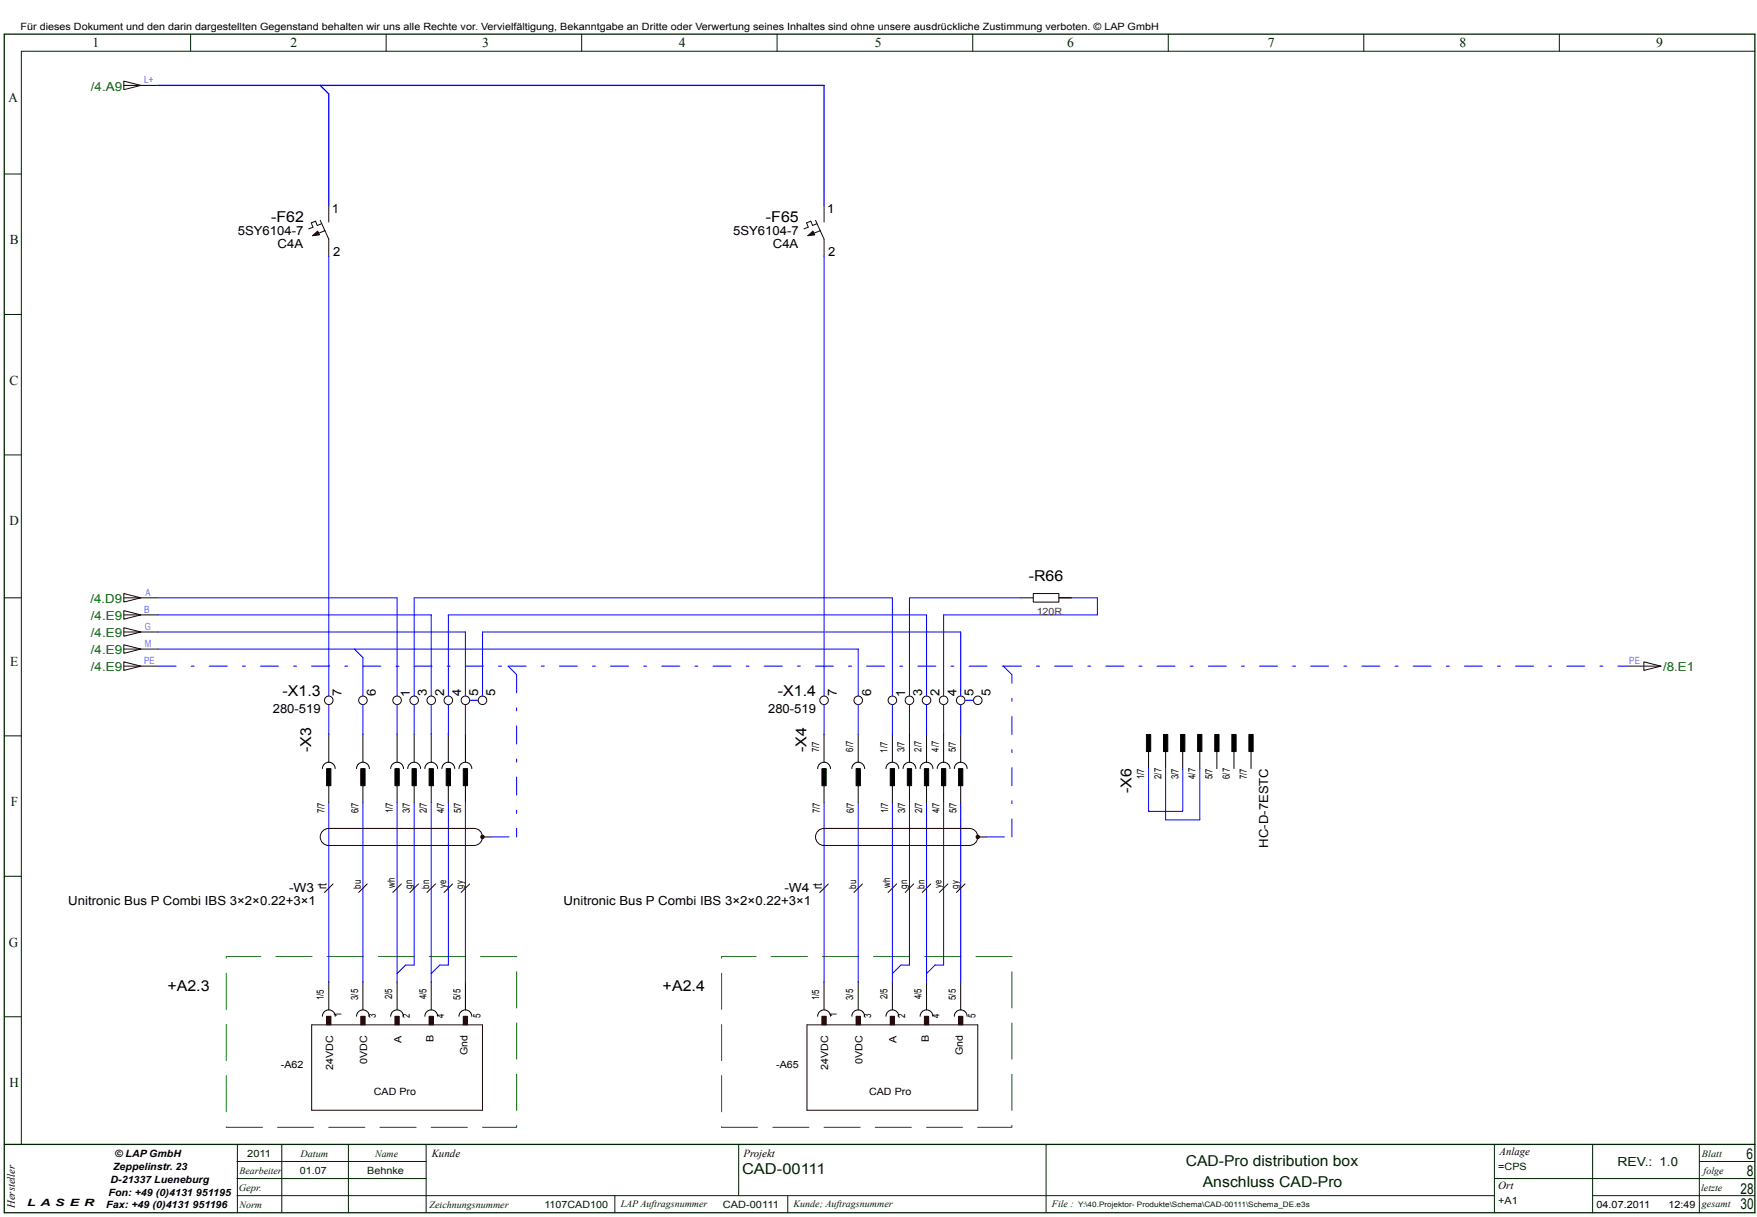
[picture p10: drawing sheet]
<svg xmlns="http://www.w3.org/2000/svg" width="411mm" height="285mm" viewBox="0 0 411 285" stroke-linecap="round" stroke-linejoin="round" font-family="sans-serif">
<path d="M1 8h410v276h-410zM1 268h410" fill="none" stroke="#002400" stroke-width=".3"/>
<g fill="none" stroke="#002400" stroke-width=".23">
<path d="M44.6 8v4M90.4 8v4M136.2 8v4M182 8v4M227.8 8v4M273.6 8v4M319.4 8v4M365.2 8v4M411 12h-406v256M1 40.8h4M1 73.6h4M1 106.5h4"/>
<path d="M1 140h4M1 172.3h4M1 205.2h4M1 238.1h4M55.5 272h44.3M55.5 276h44.3M55.6 268v16M66 268v16M81.6 268v16M99.8 268v16M173 268v12M245 268v16"/>
<path d="M350 276h61M350 268v16M373 268v16M398 268v16M398 272h13M55.5 280h294.5M144 280v4M184.5 280v4M373 280h38"/>
</g>
<path d="M53 224h68v40h-68zM169 224h68v40h-68z" fill="none" stroke="#008000" stroke-width=".23" stroke-dasharray="8.5 3.5"/>
<g fill="none" stroke="#240000" stroke-width=".23">
<path d="M29 19l4 1-4 1zM29 20h8M75 51.6l2 4.4v4M75.3 52.4l-1 .4-.4-1-1 .4 .4 1-1 .4M76.1 54l-2.9 1.2M77 48v4M191 51.6l2 4.4v4M191.3 52.4l-1 .4-.4-1-1 .4 .4 1-1 .4M192.1 54l-2.9 1.2M193 48v4M29 139l4 1-4 1zM242 139h6v2h-6z"/>
<path d="M29 151l4 1-4 1zM29 155l4 1-4 1zM29 143l4 1-4 1zM29 147l4 1-4 1zM29 156h8M29 152h8M29 140h8M29 144h8M29 148h8M239 140h3M248 140h3M381 156h8"/>
<path d="M385 155l4 1-4 1zM75.6 194.6l.9-.5 .5-.1h34a2 2 0 0 1 2 2 2 2 0 0 1-2 2h-34a2 2 0 0 1-1.8-1.2 2 2 0 0 1 .4-2.2zM113 196h2M191.6 194.6l.9-.5 .5-.1h34a2 2 0 0 1 2 2 2 2 0 0 1-2 2h-34a2 2 0 0 1-1.8-1.2 2 2 0 0 1 .4-2.2zM229 196h2M78 207l-2 2M86 207l-2 2M94 207l-2 2M98 207l-2 2M102 207l-2 2M106 207l-2 2M110 207l-2 2"/>
<path d="M194 207l-2 2M202 207l-2 2M210 207l-2 2M214 207l-2 2M218 207l-2 2M222 207l-2 2M226 207l-2 2M73 240h40v20h-40zM189 240h40v20h-40z"/>
<circle cx="77" cy="164" r="1"/>
<circle cx="85" cy="164" r="1"/>
<circle cx="93" cy="164" r="1"/>
<circle cx="97" cy="164" r="1"/>
<circle cx="101" cy="164" r="1"/>
<circle cx="105" cy="164" r="1"/>
<circle cx="109" cy="164" r="1"/>
<circle cx="113" cy="164" r="1"/>
<circle cx="193" cy="164" r="1"/>
<circle cx="201" cy="164" r="1"/>
<circle cx="209" cy="164" r="1"/>
<circle cx="213" cy="164" r="1"/>
<circle cx="217" cy="164" r="1"/>
<circle cx="221" cy="164" r="1"/>
<circle cx="225" cy="164" r="1"/>
<circle cx="229" cy="164" r="1"/>
</g>
<g fill="#240000" stroke="#240000" stroke-width=".23">
<path d="M73.2 55.2l1.2-1.1 .4 .9z"/>
<path d="M189.2 55.2l1.2-1.1 .4 .9z"/>
<path d="M76.5 238h1v2h-1z" fill-rule="evenodd"/>
<path d="M84.5 238h1v2h-1z" fill-rule="evenodd"/>
<path d="M92.5 238h1v2h-1z" fill-rule="evenodd"/>
<path d="M100.5 238h1v2h-1z" fill-rule="evenodd"/>
<path d="M108.5 238h1v2h-1z" fill-rule="evenodd"/>
<path d="M192.5 238h1v2h-1z" fill-rule="evenodd"/>
<path d="M200.5 238h1v2h-1z" fill-rule="evenodd"/>
<path d="M208.5 238h1v2h-1z" fill-rule="evenodd"/>
<path d="M216.5 238h1v2h-1z" fill-rule="evenodd"/>
<path d="M224.5 238h1v2h-1z" fill-rule="evenodd"/>
<circle cx="113" cy="196" r=".4"/>
<circle cx="229" cy="196" r=".4"/>
</g>
<g fill="none" stroke="#000" stroke-width=".23">
<path d="M77 171.9v6.6M85 171.9v6.6M93 171.9v6.6M97 171.9v6.6M101 171.9v6.6M105 171.9v6.6M109 171.9v6.6M193 171.9v6.6M201 171.9v6.6M209 171.9v6.6M213 171.9v6.6M217 171.9v6.6"/>
<path d="M221 171.9v6.6M225 171.9v6.6M269 176v4M273 176v4M277 176v4M281 176v4M285 176v4M289 176v4M293 176v4M75.5 180a1.5 1.5 0 0 1 1.5-1.5 1.5 1.5 0 0 1 1.5 1.5M77 184v4M83.5 180a1.5 1.5 0 0 1 1.5-1.5 1.5 1.5 0 0 1 1.5 1.5"/>
<path d="M85 184v4M91.5 180a1.5 1.5 0 0 1 1.5-1.5 1.5 1.5 0 0 1 1.5 1.5M93 184v4M95.5 180a1.5 1.5 0 0 1 1.5-1.5 1.5 1.5 0 0 1 1.5 1.5M97 184v4M99.5 180a1.5 1.5 0 0 1 1.5-1.5 1.5 1.5 0 0 1 1.5 1.5M101 184v4M103.5 180a1.5 1.5 0 0 1 1.5-1.5 1.5 1.5 0 0 1 1.5 1.5M105 184v4M107.5 180a1.5 1.5 0 0 1 1.5-1.5 1.5 1.5 0 0 1 1.5 1.5M109 184v4M191.5 180a1.5 1.5 0 0 1 1.5-1.5 1.5 1.5 0 0 1 1.5 1.5"/>
<path d="M193 184v4M199.5 180a1.5 1.5 0 0 1 1.5-1.5 1.5 1.5 0 0 1 1.5 1.5M201 184v4M207.5 180a1.5 1.5 0 0 1 1.5-1.5 1.5 1.5 0 0 1 1.5 1.5M209 184v4M211.5 180a1.5 1.5 0 0 1 1.5-1.5 1.5 1.5 0 0 1 1.5 1.5M213 184v4M215.5 180a1.5 1.5 0 0 1 1.5-1.5 1.5 1.5 0 0 1 1.5 1.5M217 184v4M219.5 180a1.5 1.5 0 0 1 1.5-1.5 1.5 1.5 0 0 1 1.5 1.5M221 184v4M223.5 180a1.5 1.5 0 0 1 1.5-1.5 1.5 1.5 0 0 1 1.5 1.5"/>
<path d="M225 184v4M75.5 238a1.5 1.5 0 0 1 1.5-1.5 1.5 1.5 0 0 1 1.5 1.5M77 229.9v6.6M83.5 238a1.5 1.5 0 0 1 1.5-1.5 1.5 1.5 0 0 1 1.5 1.5M85 229.9v6.6M91.5 238a1.5 1.5 0 0 1 1.5-1.5 1.5 1.5 0 0 1 1.5 1.5M93 229.9v6.6M99.5 238a1.5 1.5 0 0 1 1.5-1.5 1.5 1.5 0 0 1 1.5 1.5M101 229.9v6.6M107.5 238a1.5 1.5 0 0 1 1.5-1.5 1.5 1.5 0 0 1 1.5 1.5M109 229.9v6.6M191.5 238a1.5 1.5 0 0 1 1.5-1.5 1.5 1.5 0 0 1 1.5 1.5"/>
<path d="M193 229.9v6.6M199.5 238a1.5 1.5 0 0 1 1.5-1.5 1.5 1.5 0 0 1 1.5 1.5M201 229.9v6.6M207.5 238a1.5 1.5 0 0 1 1.5-1.5 1.5 1.5 0 0 1 1.5 1.5M209 229.9v6.6M215.5 238a1.5 1.5 0 0 1 1.5-1.5 1.5 1.5 0 0 1 1.5 1.5M217 229.9v6.6M223.5 238a1.5 1.5 0 0 1 1.5-1.5 1.5 1.5 0 0 1 1.5 1.5M225 229.9v6.6"/>
</g>
<g fill="#000" stroke="#000" stroke-width=".23">
<path d="M268.5 172h1v4h-1z" fill-rule="evenodd"/>
<path d="M272.5 172h1v4h-1z" fill-rule="evenodd"/>
<path d="M276.5 172h1v4h-1z" fill-rule="evenodd"/>
<path d="M280.5 172h1v4h-1z" fill-rule="evenodd"/>
<path d="M284.5 172h1v4h-1z" fill-rule="evenodd"/>
<path d="M288.5 172h1v4h-1z" fill-rule="evenodd"/>
<path d="M292.5 172h1v4h-1z" fill-rule="evenodd"/>
<path d="M76.5 180h1v4h-1z" fill-rule="evenodd"/>
<path d="M84.5 180h1v4h-1z" fill-rule="evenodd"/>
<path d="M92.5 180h1v4h-1z" fill-rule="evenodd"/>
<path d="M96.5 180h1v4h-1z" fill-rule="evenodd"/>
<path d="M100.5 180h1v4h-1z" fill-rule="evenodd"/>
<path d="M104.5 180h1v4h-1z" fill-rule="evenodd"/>
<path d="M108.5 180h1v4h-1z" fill-rule="evenodd"/>
<path d="M192.5 180h1v4h-1z" fill-rule="evenodd"/>
<path d="M200.5 180h1v4h-1z" fill-rule="evenodd"/>
<path d="M208.5 180h1v4h-1z" fill-rule="evenodd"/>
<path d="M212.5 180h1v4h-1z" fill-rule="evenodd"/>
<path d="M216.5 180h1v4h-1z" fill-rule="evenodd"/>
<path d="M220.5 180h1v4h-1z" fill-rule="evenodd"/>
<path d="M224.5 180h1v4h-1z" fill-rule="evenodd"/>
</g>
<path d="M37 20h156v28M75 20l2 2v26" fill="none" stroke="#00f" stroke-width=".3"/>
<g fill="none" stroke="#00f" stroke-width=".23">
<path d="M77 60v103M193 60v103M37 148h72v15M37 140h56v23M37 144h64v19M37 152h164v11M83 152l2 2v9M239 140h-26v23M251 140h6v4h-36v19M77 165v7M85 165v7M93 165v7"/>
<path d="M97 163v-23h112v23M97 165v7M101 165v7M105 163v-19h112v19M105 165v7M109 165v7M110 164h2M113 163v-15h112v15M193 165v7M201 165v7M209 165v7M213 165v7"/>
<path d="M217 165v7M221 165v7M225 165v7M226 164h2M77 188v42M85 188v42M93 188v42M97 188v38h-2l-2 2M101 188v42M105 188v38h-2l-2 2M109 188v42M193 188v42"/>
<path d="M201 188v42M209 188v42M213 188v38h-2l-2 2M217 188v42M221 188v38h-2l-2 2M225 188v42M269 180v10h8v-10M273 180v12h8v-12"/>
</g>
<path d="M37 156h82M119 156l2 2M119 156h116M121 158v38M235 156h146M237 158l-2-2M115 196h6M231 196h6M237 196v-38" fill="none" stroke="#00f" stroke-width=".23" stroke-dasharray="4.2 3.5 .7 3.5"/>
<g font-size="3.5">
<text x="63.5" y="52">-F62</text>
<text x="179.4" y="52">-F65</text>
<text x="240.9" y="136">-R66</text>
<text x="66.2" y="163">-X1.3</text>
<text x="182.2" y="163">-X1.4</text>
<text x="72.8" y="176.1" transform="rotate(-90 72.8 176.1)">-X3</text>
<text x="188.8" y="176.1" transform="rotate(-90 188.8 176.1)">-X4</text>
<text x="265" y="185.7" transform="rotate(-90 265 185.7)">-X6</text>
<text x="39.2" y="232">+A2.3</text>
<text x="155.2" y="232">+A2.4</text>
</g>
<g font-size="3.5" fill="#002400">
<text x="173.8" y="275">CAD-00111</text>
<text x="277.7" y="273">CAD-Pro distribution box</text>
<text x="409.1" y="271.5">6</text>
<text x="409.1" y="275.5">8</text>
<text x="281.7" y="278">Anschluss CAD-Pro</text>
<text x="407.6" y="279.5">28</text>
<text x="407.6" y="283.2">30</text>
</g>
<g font-size="3.2" fill="#002400">
<text x="21.7" y="11">1</text>
<text x="68" y="11">2</text>
<text x="112.9" y="11">3</text>
<text x="159" y="11">4</text>
<text x="204.9" y="11">5</text>
<text x="249.9" y="11">6</text>
<text x="296.9" y="11">7</text>
<text x="341.8" y="11">8</text>
<text x="387.9" y="11">9</text>
<text x="2" y="24">A</text>
<text x="2.3" y="57.2">B</text>
<text x="2.2" y="90.1">C</text>
<text x="2.2" y="123">D</text>
<text x="2.4" y="155.9">E</text>
<text x="2.5" y="188.8">F</text>
<text x="2.1" y="221.7">G</text>
<text x="2.2" y="254.6">H</text>
</g>
<g font-size="2.9" fill="#008000">
<text x="21.3" y="21.2">/4.A9</text>
<text x="21.2" y="141.3">/4.D9</text>
<text x="21.3" y="145.3">/4.E9</text>
<text x="21.3" y="149.3">/4.E9</text>
<text x="21.3" y="153.2">/4.E9</text>
<text x="21.3" y="157.2">/4.E9</text>
<text x="389.5" y="157.2">/8.E1</text>
</g>
<g font-size="2.9">
<text x="77.7" y="49.8">1</text>
<text x="193.7" y="49.8">1</text>
<text x="55.7" y="55">5SY6104-7</text>
<text x="65" y="58">C4A</text>
<text x="78" y="60">2</text>
<text x="171.7" y="55">5SY6104-7</text>
<text x="181" y="58">C4A</text>
<text x="194" y="60">2</text>
<text x="63.9" y="167">280-519</text>
<text x="80" y="163.1" transform="rotate(-90 80 163.1)">7</text>
<text x="88" y="163.1" transform="rotate(-90 88 163.1)">6</text>
<text x="96" y="163.3" transform="rotate(-90 96 163.3)">1</text>
<text x="100" y="163.1" transform="rotate(-90 100 163.1)">3</text>
<text x="104" y="163" transform="rotate(-90 104 163)">2</text>
<text x="108" y="163" transform="rotate(-90 108 163)">4</text>
<text x="112" y="163.1" transform="rotate(-90 112 163.1)">5</text>
<text x="116" y="163.1" transform="rotate(-90 116 163.1)">5</text>
<text x="179.9" y="167">280-519</text>
<text x="196" y="163.1" transform="rotate(-90 196 163.1)">7</text>
<text x="204" y="163.1" transform="rotate(-90 204 163.1)">6</text>
<text x="212" y="163.3" transform="rotate(-90 212 163.3)">1</text>
<text x="216" y="163.1" transform="rotate(-90 216 163.1)">3</text>
<text x="220" y="163" transform="rotate(-90 220 163)">2</text>
<text x="224" y="163" transform="rotate(-90 224 163)">4</text>
<text x="228" y="163.1" transform="rotate(-90 228 163.1)">5</text>
<text x="232" y="163.1" transform="rotate(-90 232 163.1)">5</text>
<text x="297" y="198.5" transform="rotate(-90 297 198.5)">HC-D-7ESTC</text>
<text x="67.7" y="209">-W3</text>
<text x="76.5" y="208.2" transform="rotate(-90 76.5 208.2)">rt</text>
<text x="183.7" y="209">-W4</text>
<text x="192.5" y="208.2" transform="rotate(-90 192.5 208.2)">rt</text>
<text x="16" y="212">Unitronic Bus P Combi IBS 3×2×0.22+3×1</text>
<text x="132" y="212">Unitronic Bus P Combi IBS 3×2×0.22+3×1</text>
</g>
<text font-size="2.9" fill="#002400" x="378.8" y="273">REV.: 1.0</text>
<g font-size="2.5">
<text x="101.1" y="271">Kunde</text>
<text x="174.1" y="271">Projekt</text>
<text x="351.2" y="270.5">Anlage</text>
<text x="350.9" y="278.5">Ort</text>
<text x="3.5" y="282.9" transform="rotate(-90 3.5 282.9)">Hersteller</text>
</g>
<g font-size="2.3">
<text x="4.8" y="7">Für dieses Dokument und den darin dargestellten Gegenstand behalten wir uns alle Rechte vor. Vervielfältigung, Bekanntgabe an Dritte oder Verwertung seines Inhaltes sind ohne unsere ausdrückliche Zustimmung verboten. © LAP GmbH</text>
<text x="191.9" y="176.1" transform="rotate(-90 191.9 176.1)">7/7</text>
<text x="199.8" y="176.1" transform="rotate(-90 199.8 176.1)">6/7</text>
<text x="207.8" y="176.3" transform="rotate(-90 207.8 176.3)">1/7</text>
<text x="211.9" y="176.1" transform="rotate(-90 211.9 176.1)">3/7</text>
<text x="215.9" y="176.1" transform="rotate(-90 215.9 176.1)">2/7</text>
<text x="219.9" y="176.1" transform="rotate(-90 219.9 176.1)">4/7</text>
<text x="223.8" y="176.1" transform="rotate(-90 223.8 176.1)">5/7</text>
<text x="268" y="182.5" transform="rotate(-90 268 182.5)">1/7</text>
<text x="272" y="182.4" transform="rotate(-90 272 182.4)">2/7</text>
<text x="276" y="182.4" transform="rotate(-90 276 182.4)">3/7</text>
<text x="280" y="182.4" transform="rotate(-90 280 182.4)">4/7</text>
<text x="284" y="182.4" transform="rotate(-90 284 182.4)">5/7</text>
<text x="288" y="182.4" transform="rotate(-90 288 182.4)">6/7</text>
<text x="292" y="182.4" transform="rotate(-90 292 182.4)">7/7</text>
<text x="76" y="190.4" transform="rotate(-90 76 190.4)">7/7</text>
<text x="84" y="190.4" transform="rotate(-90 84 190.4)">6/7</text>
<text x="92" y="190.5" transform="rotate(-90 92 190.5)">1/7</text>
<text x="96" y="190.4" transform="rotate(-90 96 190.4)">3/7</text>
<text x="100" y="190.4" transform="rotate(-90 100 190.4)">2/7</text>
<text x="104" y="190.4" transform="rotate(-90 104 190.4)">4/7</text>
<text x="108" y="190.4" transform="rotate(-90 108 190.4)">5/7</text>
<text x="192" y="190.4" transform="rotate(-90 192 190.4)">7/7</text>
<text x="200" y="190.4" transform="rotate(-90 200 190.4)">6/7</text>
<text x="208" y="190.5" transform="rotate(-90 208 190.5)">1/7</text>
<text x="212" y="190.4" transform="rotate(-90 212 190.4)">3/7</text>
<text x="216" y="190.4" transform="rotate(-90 216 190.4)">2/7</text>
<text x="220" y="190.4" transform="rotate(-90 220 190.4)">4/7</text>
<text x="224" y="190.4" transform="rotate(-90 224 190.4)">5/7</text>
<text x="84.5" y="208.1" transform="rotate(-90 84.5 208.1)">bu</text>
<text x="92.5" y="208" transform="rotate(-90 92.5 208)">wh</text>
<text x="96.5" y="208.1" transform="rotate(-90 96.5 208.1)">gn</text>
<text x="100.5" y="208.1" transform="rotate(-90 100.5 208.1)">bn</text>
<text x="104.5" y="208" transform="rotate(-90 104.5 208)">ye</text>
<text x="108.5" y="208.1" transform="rotate(-90 108.5 208.1)">gy</text>
<text x="200.5" y="208.1" transform="rotate(-90 200.5 208.1)">bu</text>
<text x="208.5" y="208" transform="rotate(-90 208.5 208)">wh</text>
<text x="212.5" y="208.1" transform="rotate(-90 212.5 208.1)">gn</text>
<text x="216.5" y="208.1" transform="rotate(-90 216.5 208.1)">bn</text>
<text x="220.5" y="208" transform="rotate(-90 220.5 208)">ye</text>
<text x="224.5" y="208.1" transform="rotate(-90 224.5 208.1)">gy</text>
<text x="75.9" y="234.2" transform="rotate(-90 75.9 234.2)">1/5</text>
<text x="80" y="238.3" transform="rotate(-90 80 238.3)">1</text>
<text x="83.8" y="234.2" transform="rotate(-90 83.8 234.2)">3/5</text>
<text x="88" y="238.5" transform="rotate(-90 88 238.5)">3</text>
<text x="91.9" y="234.1" transform="rotate(-90 91.9 234.1)">2/5</text>
<text x="96" y="238.4" transform="rotate(-90 96 238.4)">2</text>
<text x="99.9" y="234.1" transform="rotate(-90 99.9 234.1)">4/5</text>
<text x="104" y="238.4" transform="rotate(-90 104 238.4)">4</text>
<text x="107.8" y="234.2" transform="rotate(-90 107.8 234.2)">5/5</text>
<text x="112.5" y="238.5" transform="rotate(-90 112.5 238.5)">5</text>
<text x="191.9" y="234.2" transform="rotate(-90 191.9 234.2)">1/5</text>
<text x="196" y="238.3" transform="rotate(-90 196 238.3)">1</text>
<text x="199.8" y="234.2" transform="rotate(-90 199.8 234.2)">3/5</text>
<text x="204" y="238.5" transform="rotate(-90 204 238.5)">3</text>
<text x="207.8" y="234.1" transform="rotate(-90 207.8 234.1)">2/5</text>
<text x="212" y="238.4" transform="rotate(-90 212 238.4)">2</text>
<text x="215.9" y="234.1" transform="rotate(-90 215.9 234.1)">4/5</text>
<text x="220" y="238.4" transform="rotate(-90 220 238.4)">4</text>
<text x="223.8" y="234.2" transform="rotate(-90 223.8 234.2)">5/5</text>
<text x="228.5" y="238.5" transform="rotate(-90 228.5 238.5)">5</text>
<text x="94" y="244.2" transform="rotate(-90 94 244.2)">A</text>
<text x="101.5" y="244.1" transform="rotate(-90 101.5 244.1)">B</text>
<text x="210" y="244.2" transform="rotate(-90 210 244.2)">A</text>
<text x="217.5" y="244.1" transform="rotate(-90 217.5 244.1)">B</text>
<text x="65.8" y="250">-A62</text>
<text x="78" y="250.5" transform="rotate(-90 78 250.5)">24VDC</text>
<text x="86" y="249.1" transform="rotate(-90 86 249.1)">0VDC</text>
<text x="109.5" y="247.1" transform="rotate(-90 109.5 247.1)">Gnd</text>
<text x="181.8" y="250">-A65</text>
<text x="194" y="250.5" transform="rotate(-90 194 250.5)">24VDC</text>
<text x="202" y="249.1" transform="rotate(-90 202 249.1)">0VDC</text>
<text x="225.5" y="247.1" transform="rotate(-90 225.5 247.1)">Gnd</text>
<text x="87.5" y="256.5">CAD Pro</text>
<text x="203.6" y="256.5">CAD Pro</text>
<text x="26.5" y="274">Zeppelinstr. 23</text>
<text x="26.9" y="271">© LAP GmbH</text>
<text x="25.4" y="280">Fon: +49 (0)4131 951195</text>
<text x="25.9" y="277">D-21337 Lueneburg</text>
<text x="6.4" y="282.5">L A S E R</text>
<text x="24.9" y="283">Fax: +49 (0)4131 951196</text>
<text x="373.9" y="283">04.07.2011</text>
<text x="390.8" y="283">12:49</text>
</g>
<g font-size="2.3" fill="#4891ff">
<text x="33.8" y="19.5">L+</text>
<text x="33.8" y="143.5">B</text>
<text x="34.1" y="139.5">A</text>
<text x="33.9" y="147.5">G</text>
<text x="33.8" y="155.5">PE</text>
<text x="33.9" y="151.5">M</text>
<text x="381.6" y="155.5">PE</text>
</g>
<text font-size="2.3" fill="#b62400" x="242.8" y="144">120R</text>
<g font-size="2.3" fill="#002400">
<text x="56.1" y="275">Bearbeiter</text>
<text x="57.9" y="271">2011</text>
<text x="70.2" y="275">01.07</text>
<text x="70.3" y="271">Datum</text>
<text x="86" y="275">Behnke</text>
<text x="87.8" y="271">Name</text>
<text x="350.9" y="274">=CPS</text>
<text x="398.6" y="271">Blatt</text>
<text x="399" y="275">folge</text>
<text x="55.9" y="279">Gepr.</text>
<text x="398.4" y="279">letzte</text>
<text x="56.1" y="283">Norm</text>
<text x="100.6" y="282.8">Zeichnungsnummer</text>
<text x="127.5" y="283">1107CAD100</text>
<text x="145.4" y="282.6">LAP Auftragsnummer</text>
<text x="169.3" y="283">CAD-00111</text>
<text x="185.9" y="282.6">Kunde; Auftragsnummer</text>
<text x="246.4" y="282.6">File :</text>
<text x="350.9" y="282">+A1</text>
<text x="398.6" y="282.6">gesamt</text>
</g>
<text font-size="1.8" fill="#002400" x="252.5" y="282.6">Y:\40.Projektor- Produkte\Schema\CAD-00111\Schema_DE.e3s</text>
</svg>
